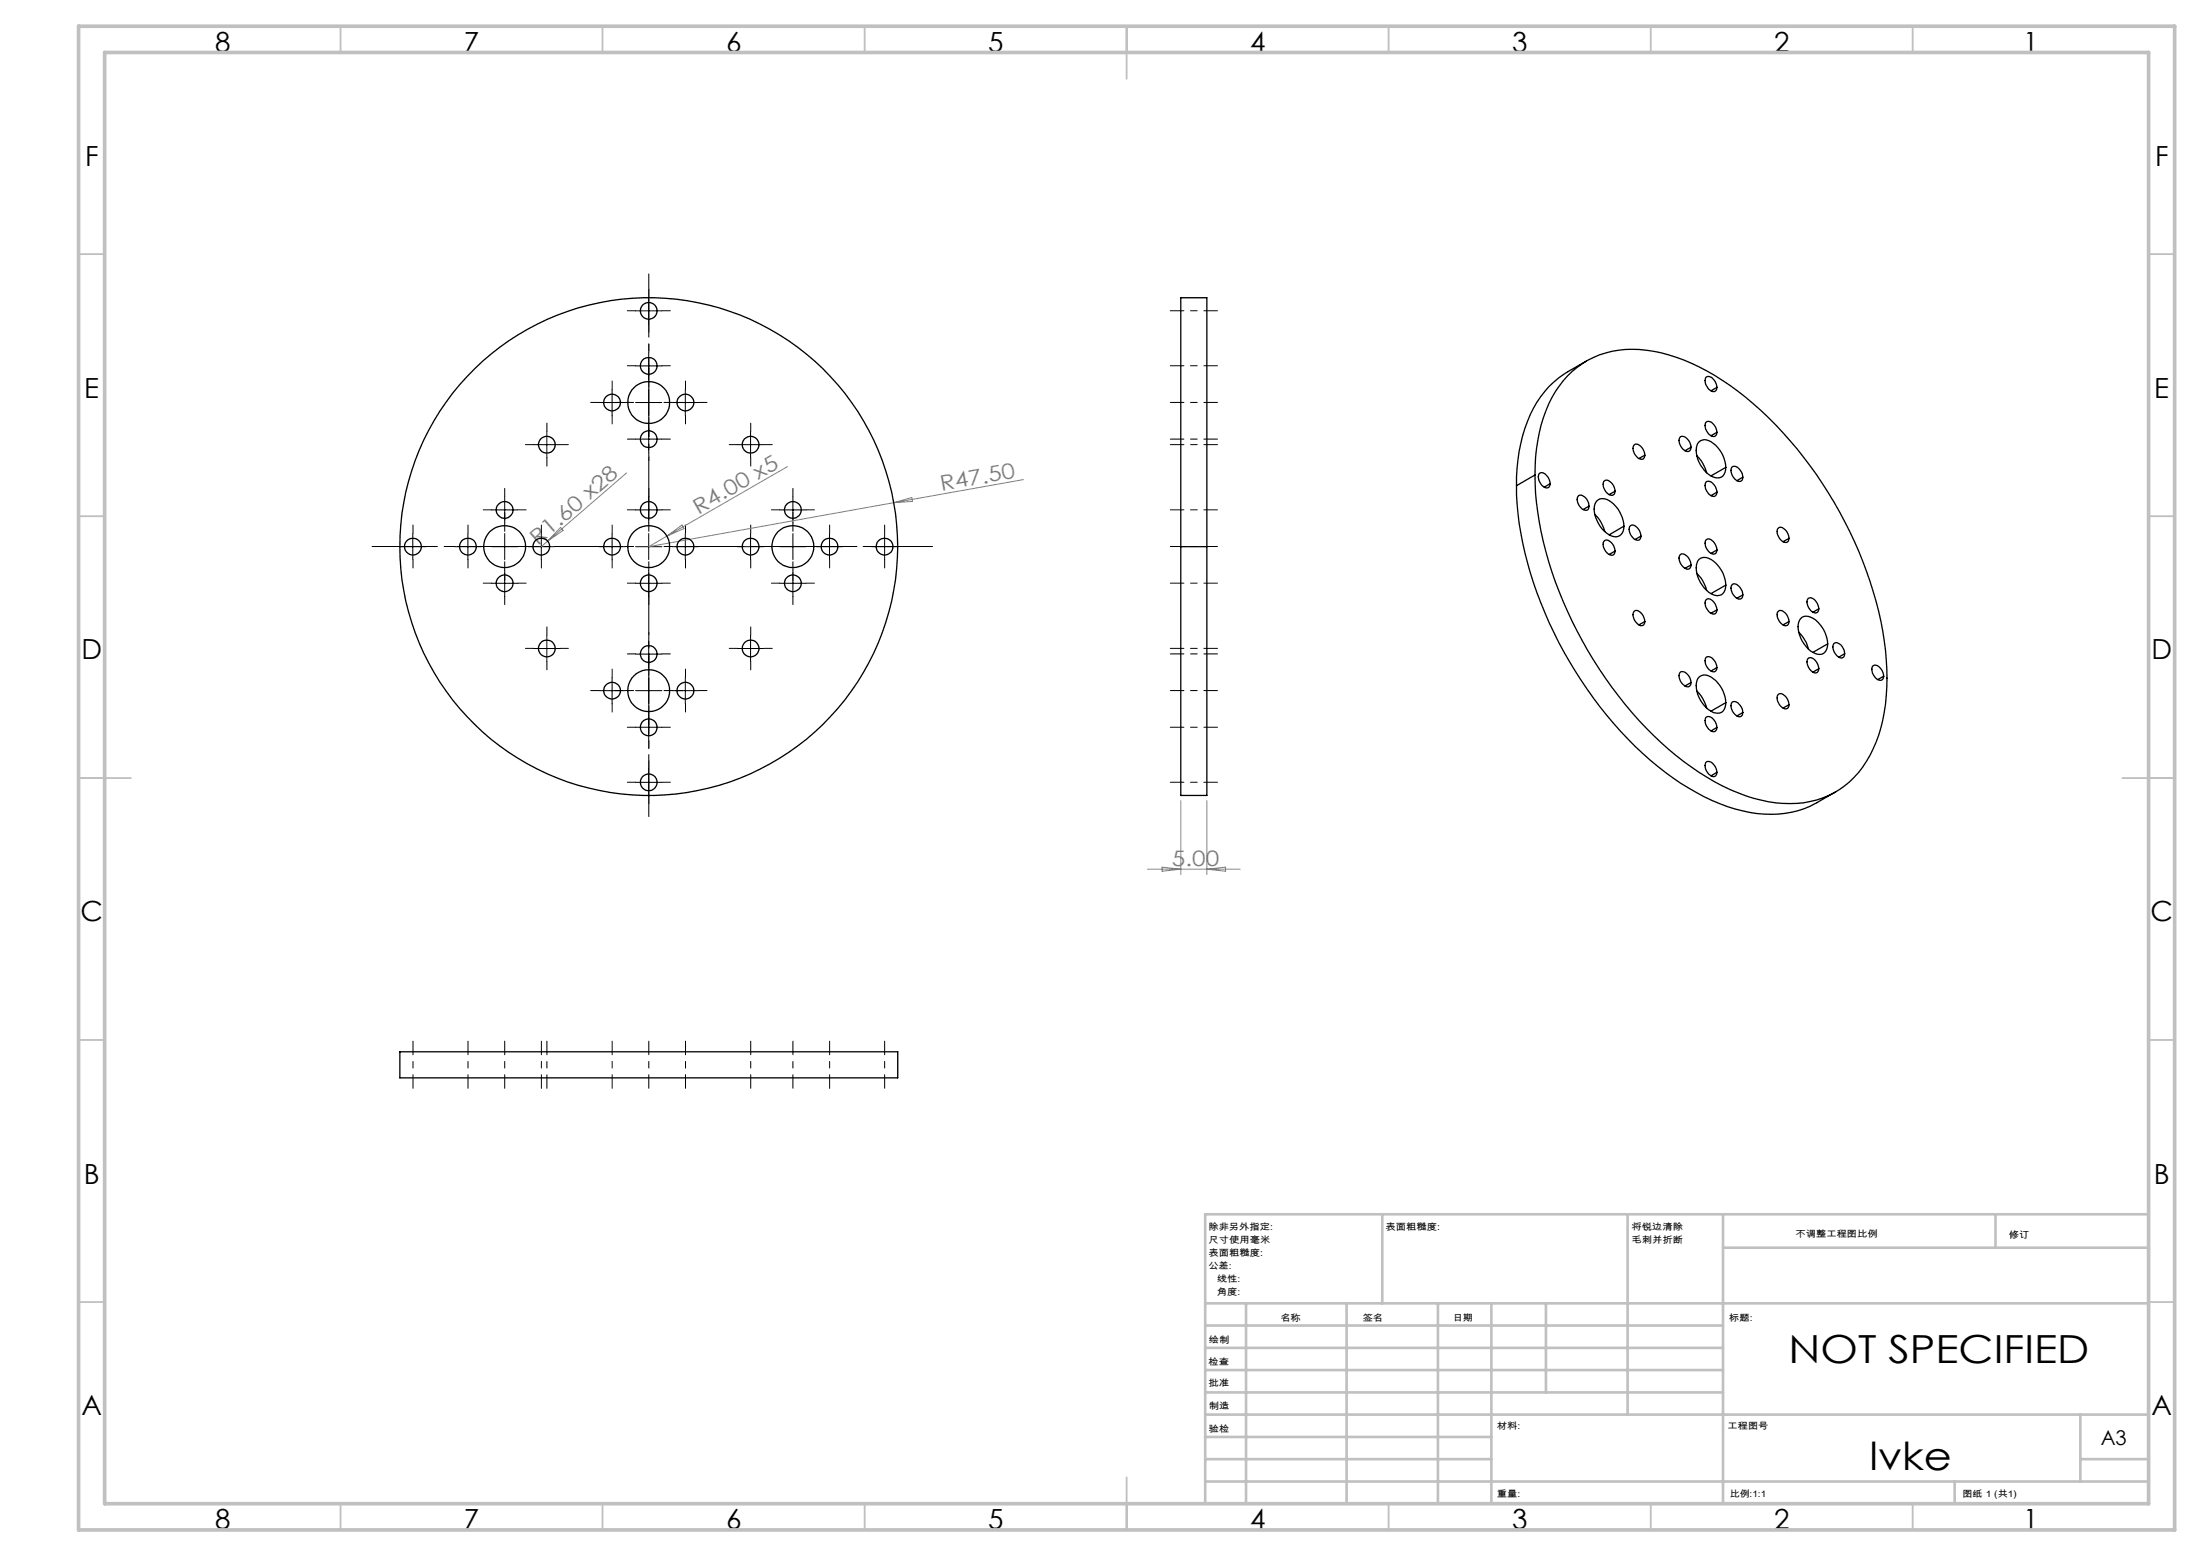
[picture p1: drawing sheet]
<svg xmlns="http://www.w3.org/2000/svg" width="420mm" height="297mm" viewBox="0 0 420 297" stroke-linecap="round" stroke-linejoin="round" font-family="sans-serif">
<g fill="none" stroke="#808080" stroke-width=".19">
<path d="M119.6 90.3l-15.1 13M150.2 89.1l-23 13.2M170.5 96l-46.7 8.3 3.4-2M170.5 96l3.5-1 .1 .7zM195.3 91.5l-24.8 4.5M103.8 102.8l.6 .3 .2 .4M104.5 103.3l-1.2 1M107 100.7l.5 .5-3 2.1zM127.2 102.3l2.9-2.1 .4 .7zM225.3 152.8v14.1M230.3 152.8v14.1M219 165.9h17.6"/>
<path d="M221.8 165.5l3.5 .4-3.5 .4zM230.3 165.9l3.6-.4v.8z"/>
</g>
<g fill="none" stroke="#000" stroke-width=".19" stroke-dasharray="15.2 1.3 1.3 1.3" stroke-dashoffset="12.6">
<path d="M232.3 59.3h-9M232.3 76.8h-9M232.3 69.8h-9M232.3 84.9h-9M232.3 97.3h-9M232.3 83.8h-9M232.3 104.3h-9M232.3 111.3h-9M232.3 123.8h-9M232.3 131.8h-9M232.3 124.8h-9M232.3 138.8h-9"/>
<path d="M232.3 149.3h-9M78.8 207.7v-9M89.3 207.7v-9M96.3 207.7v-9M103.3 207.7v-9M104.4 207.7v-9M116.8 207.7v-9M123.8 207.7v-9M130.8 207.7v-9M143.3 207.7v-9M151.3 207.7v-9M158.3 207.7v-9"/>
<path d="M168.8 207.7v-9"/>
</g>
<g fill="none" stroke="#000" stroke-width=".19" stroke-dasharray="15.2 1.3 1.3 1.3">
<path d="M121.3 59.3h-1.6M123.8 56.8v-1.6M126.3 59.3h1.6M114.3 76.8h-1.6M116.8 74.3v-1.6M116.8 79.3v1.6M118.8 76.8h-1.5M119.3 76.8h1.6M121.3 69.8h-1.6M123.8 71.8v-1.5M123.8 67.3v-1.6M123.8 72.3v1.6"/>
<path d="M123.8 61.8v1.6M126.3 69.8h1.6M128.3 76.8h-1.6M128.8 76.8h1.5M130.8 74.3v-1.6M130.8 79.3v1.6M133.3 76.8h1.6M93.8 97.3h-1.6M96.3 99.3v-1.5M96.3 94.8v-1.6M96.3 99.8v1.6M98.8 97.3h1.6"/>
<path d="M101.9 84.9h-1.6M104.4 82.4v-1.6M104.4 87.4v1.6M106.9 84.9h1.6M121.3 83.8h-1.6M121.3 97.3h-1.6M123.8 81.8v1.5M123.8 81.3v-1.6M123.8 86.3v1.6M123.8 94.8v-1.6M123.8 99.8v1.6M126.3 83.8h1.6"/>
<path d="M126.3 97.3h1.6M140.8 84.9h-1.6M143.3 82.4v-1.6M143.3 87.4v1.6M145.8 84.9h1.6M148.8 97.3h-1.6M151.3 99.3v-1.5M151.3 94.8v-1.6M151.3 99.8v1.6M153.8 97.3h1.6M76.3 104.3h-1.6M78.8 101.8v-1.6"/>
<path d="M78.8 106.8v1.6M81.3 104.3h1.6M86.8 104.3h-1.6M89.3 101.8v-1.6M89.3 106.8v1.6M91.3 104.3h-1.5M91.8 104.3h1.6M93.8 111.3h-1.6M96.3 109.3v1.5M96.3 108.8v-1.6M96.3 113.8v1.6M98.8 111.3h1.6"/>
<path d="M100.8 104.3h-1.6M101.3 104.3h1.5M103.3 101.8v-1.6M103.3 106.8v1.6M105.8 104.3h1.6M114.3 104.3h-1.6M116.8 101.8v-1.6M116.8 106.8v1.6M119.3 104.3h1.6M121.3 111.3h-1.6M123.8 108.8v-1.6M123.8 113.8v1.6"/>
<path d="M126.3 111.3h1.6M128.3 104.3h-1.6M130.8 101.8v-1.6M130.8 106.8v1.6M133.3 104.3h1.6M140.8 104.3h-1.6M143.3 101.8v-1.6M143.3 106.8v1.6M145.8 104.3h1.6M146.3 104.3h-1.5M148.8 111.3h-1.6M151.3 109.3v1.5"/>
<path d="M151.3 108.8v-1.6M151.3 113.8v1.6M153.8 111.3h1.6M155.8 104.3h-1.6M156.3 104.3h1.5M158.3 101.8v-1.6M158.3 106.8v1.6M160.8 104.3h1.6M166.3 104.3h-1.6M168.8 101.8v-1.6M168.8 106.8v1.6M171.3 104.3h1.6"/>
<path d="M101.9 123.8h-1.6M104.4 121.3v-1.6M104.4 126.3v1.6M106.9 123.8h1.6M114.3 131.8h-1.6M116.8 129.3v-1.6M116.8 134.3v1.6M118.8 131.8h-1.5M119.3 131.8h1.6M121.3 124.8h-1.6M121.3 138.8h-1.6M123.8 126.8v-1.5"/>
<path d="M123.8 136.8v1.5M123.8 122.3v-1.6M123.8 127.3v1.6M123.8 136.3v-1.6M126.3 124.8h1.6M126.3 138.8h1.6M128.3 131.8h-1.6M128.8 131.8h1.5M130.8 129.3v-1.6M130.8 134.3v1.6M133.3 131.8h1.6M140.8 123.8h-1.6"/>
<path d="M143.3 121.3v-1.6M143.3 126.3v1.6M145.8 123.8h1.6M121.3 149.3h-1.6M123.8 141.3v1.6M123.8 146.8v-1.6M123.8 151.8v1.6M126.3 149.3h1.6"/>
</g>
<path d="M123.8 99.3v-47" fill="none" stroke="#000" stroke-width=".19" stroke-dasharray="15.2 1.3 1.3 1.3" stroke-dashoffset="3.2"/>
<path d="M118.8 104.3h-47.8" fill="none" stroke="#000" stroke-width=".19" stroke-dasharray="15.2 1.3 1.3 1.3" stroke-dashoffset="2.8"/>
<path d="M123.8 109.3v46.6" fill="none" stroke="#000" stroke-width=".19" stroke-dasharray="15.2 1.3 1.3 1.3" stroke-dashoffset="3.4"/>
<path d="M128.8 104.3h49.2" fill="none" stroke="#000" stroke-width=".19" stroke-dasharray="15.2 1.3 1.3 1.3" stroke-dashoffset="2.1"/>
<g fill="none" stroke="#000" stroke-width=".19">
<path d="M121.3 59.3h5M123.8 56.8v5M114.3 76.8h5M116.8 74.3v5M121.3 76.8h5M121.3 69.8h5M123.8 67.3v5M123.8 74.3v5M128.3 76.8h5M130.8 74.3v5M93.8 97.3h5M96.3 94.8v5"/>
<path d="M101.8 84.9h5.1M104.4 82.4v5M121.3 83.8h5M121.3 97.3h5M123.8 81.3v5M123.8 94.8v5M140.7 84.9h5M143.2 82.4v5M148.8 97.3h5M151.3 94.8v5M76.3 104.3h5M78.8 101.8v5"/>
<path d="M86.8 104.3h5M89.3 101.8v5M93.8 104.3h5M93.8 111.3h5M96.3 101.8v5M96.3 108.8v5M100.8 104.3h5M103.3 101.8v5M114.3 104.3h5M116.8 101.8v5M121.3 104.3h5M121.3 111.3h5"/>
<path d="M123.8 101.8v5M123.8 108.8v5M128.3 104.3h5M130.8 101.8v5M140.7 104.3h5M143.2 101.8v5M148.8 104.3h5M148.8 111.3h5M151.3 101.8v5M151.3 108.8v5M155.8 104.3h5M158.3 101.8v5"/>
<path d="M166.3 104.3h5M168.8 101.8v5M101.8 123.8h5.1M104.4 121.3v5M114.3 131.8h5M116.8 129.3v5M121.3 131.8h5M121.3 124.8h5M121.3 138.8h5M123.8 122.3v5M123.8 129.3v5M123.8 136.3v5"/>
<path d="M128.3 131.8h5M130.8 129.3v5M140.7 123.8h5M143.2 121.3v5M121.3 149.3h5M123.8 146.8v5"/>
</g>
<g fill="none" stroke="#c0c0c0" stroke-width=".35">
<path d="M65 5v5M115 5v5M165 5v5M215 5v10M265 5v5M315 5v5M365 5v5M15 48.5h5M410 48.5h5M15 98.5h5M410 98.5h5M15 148.5h10"/>
<path d="M405 148.5h10M15 198.5h5M410 198.5h5M15 248.5h5M410 248.5h5M65 287v5M115 287v5M165 287v5M215 282v10M265 287v5M315 287v5M365 287v5"/>
</g>
<g fill="none" stroke="#c0c0c0" stroke-width=".5">
<path d="M263.8 231.8v17M310.6 231.8v38.2M328.8 231.8v55.2M328.8 238.2h81.2M380.8 231.8v6.4M410 231.8h-180v55.2M230 248.8h180M230 257.3h98.8M230 253h98.8M237.8 248.8v38.2M257 248.8v38.2M274.4 248.8v38.2"/>
<path d="M284.6 248.8v38.2M295 248.8v17M230 265.8h98.8M230 261.5h98.8M230 278.5h54.6M230 274.3h54.6M230 270h180M397 278.5h13M397 270v12.8M230 282.8h180M373 282.8v4.2"/>
</g>
<path d="M15 5h400v287h-400zM20 10h390v277h-390z" fill="none" stroke="#c0c0c0" stroke-width=".7"/>
<g fill="none" stroke="#000" stroke-width=".25">
<path d="M299.2 71.7a17.6 17.6 0 0 1 16.4-4.6 40.8 40.8 0 0 1 19 10 77.5 77.5 0 0 1 25 45.2 39 39 0 0 1-1.6 19.4 17.6 17.6 0 0 1-11.4 11 24.1 24.1 0 0 1-16.4-2 60 60 0 0 1-22.6-19.5 75.1 75.1 0 0 1-14.6-37 34.3 34.3 0 0 1 3.1-18.3 21.3 21.3 0 0 1 3.1-4.2zM302.8 68.9a22.2 22.2 0 0 0-8 5.8 27.1 27.1 0 0 0-5.4 16.3v1.7M325.5 72.1a1.03 1.03 0 0 1 1.6 .5l.5 1a.76 .76 0 0 1-.2 1 .76 .76 0 0 1-1-.1 2.12 2.12 0 0 1-.9-2.4zM327.6 73.9l-1.1 .7M289.4 92.7a65.1 65.1 0 0 0 7.1 28 74.1 74.1 0 0 0 22.7 27.8 34.8 34.8 0 0 0 17.5 6.9 17.8 17.8 0 0 0 10-2.2l3.5-2M292.9 90.7l-3.5 2M293.8 90.3a1.56 1.56 0 0 1 1.9 1.3l.1 .4a.76 .76 0 0 1-.2 1 .76 .76 0 0 1-1.1-.1 1.93 1.93 0 0 1-.7-2.6zM295.8 92.3l-1.1 .7M301.2 94.6a1.67 1.67 0 0 1 2 1.7 .77 .77 0 0 1-.2 1 .77 .77 0 0 1-1.1-.1 2.21 2.21 0 0 1-.8-2.4zM303.2 96.6l-1.1 .7M304.3 98.2a6.7 6.7 0 0 1 1.9 3.3M304.8 95.6a2.31 2.31 0 0 1 3.1 .6 5.7 5.7 0 0 1 1.8 5.2 1.68 1.68 0 0 1-2.6 .7 5.9 5.9 0 0 1-2.8-5.9z"/>
<path d="M306 91.9a.91 .91 0 0 1 1.4 .2 1.77 1.77 0 0 1 .5 2.3 1.54 1.54 0 0 1-1.9-1.3l-.1-.3zM308.2 93.8l-1.1 .6M311.9 84.9a1.57 1.57 0 0 1 1.8 1.3 1.01 1.01 0 0 1-.3 1.5 2.03 2.03 0 0 1-1.7-2.6zM313.9 86.9l-1.2 .6M320.7 83.4a1.71 1.71 0 0 1 2 1.7 .76 .76 0 0 1-.3 1 .76 .76 0 0 1-1-.2 1.97 1.97 0 0 1-.7-2.5zM322.7 85.4l-1.2 .6M323.8 87a6.7 6.7 0 0 1 1.8 3.2M324.2 84.3a1.92 1.92 0 0 1 2.7 .3 5.7 5.7 0 0 1 2.3 5.5 1.63 1.63 0 0 1-2.7 .7 5.7 5.7 0 0 1-2.7-5.8zM325.5 92.1a1.03 1.03 0 0 1 1.6 .5l.5 1a.76 .76 0 0 1-.2 1 .76 .76 0 0 1-1-.1 2.12 2.12 0 0 1-.9-2.4zM325.5 80.7a1.03 1.03 0 0 1 1.6 .5l.5 1a.76 .76 0 0 1-.2 1 .76 .76 0 0 1-1-.1 2.12 2.12 0 0 1-.9-2.4zM327.6 93.9l-1.1 .7M327.6 82.5l-1.1 .7"/>
<path d="M329.3 89.2l-2.8 1.6M330.6 89.1l.2-.1a2.08 2.08 0 0 1 1.7 2.6 .87 .87 0 0 1-1.5-.2 1.82 1.82 0 0 1-.4-2.3zM332.6 91.1l-1.2 .7M225.3 104.3v-47.5h5v47.5M225.3 104.3v47.5h5v-47.5M225.3 104.3h5M306.2 103.2a1.61 1.61 0 0 1 1.8 1.3 1.01 1.01 0 0 1-.3 1.5 2.03 2.03 0 0 1-1.7-2.6zM308.2 105.2l-1.1 .6M309.9 100.4l-2.8 1.7M311 100.5a.87 .87 0 0 1 1.4 .2 1.82 1.82 0 0 1 .4 2.3 1.56 1.56 0 0 1-1.8-1.3l-.1-.7zM311.9 116.6a1.56 1.56 0 0 1 1.8 1.4l.1 .3a.76 .76 0 0 1-.2 1 .76 .76 0 0 1-1-.1 2.03 2.03 0 0 1-.7-2.6zM313.1 102.3l-1.1 .7"/>
<path d="M313.9 118.6l-1.2 .7M320.7 105.8a1.62 1.62 0 0 1 1.8 1.3 .95 .95 0 0 1-.6 1.6 2.16 2.16 0 0 1-1.4-2.7zM322.7 107.8l-1.2 .7M323.8 109.4a6.7 6.7 0 0 1 1.8 3.3M324.2 106.8a2.02 2.02 0 0 1 2.7 .3 5.7 5.7 0 0 1 2.3 5.5 1.68 1.68 0 0 1-2.7 .7 5.8 5.8 0 0 1-2.7-5.8zM325.5 114.6a.87 .87 0 0 1 1.4 .2 1.82 1.82 0 0 1 .4 2.3 1.39 1.39 0 0 1-1.7-1l-.2-.7zM325.5 103.1a.87 .87 0 0 1 1.4 .2 1.82 1.82 0 0 1 .4 2.4l-.2 .1a2.08 2.08 0 0 1-1.6-2.7zM327.6 116.4l-1.1 .6M327.6 105l-1.1 .6M329.3 111.7l-2.8 1.6M330.6 111.5a1.62 1.62 0 0 1 1.9 1.4v.3a.77 .77 0 0 1-.2 1 .77 .77 0 0 1-1-.1 2.21 2.21 0 0 1-.9-2.4zM332.6 113.6l-1.2 .6"/>
<path d="M339.2 100.9a.87 .87 0 0 1 1.4 .2 1.82 1.82 0 0 1 .5 2.4 1.85 1.85 0 0 1-2-2zM339.2 116.8a.87 .87 0 0 1 1.4 .2 1.82 1.82 0 0 1 .5 2.3 1.61 1.61 0 0 1-1.9-1.3l-.1-.4zM341.4 118.6l-1.1 .7M341.4 102.8l-1.1 .6M343.6 118a1.8 1.8 0 0 1 2.3 0 5.8 5.8 0 0 1 2.7 5.8 1.63 1.63 0 0 1-2.7 .7 5.8 5.8 0 0 1-2.6-5.8zM345.1 114.2a1.56 1.56 0 0 1 1.8 1.3l.1 .4a.76 .76 0 0 1-.2 1 .76 .76 0 0 1-1-.1 2.03 2.03 0 0 1-.7-2.6zM347.1 116.2l-1.2 .7M320.7 128.3a1.71 1.71 0 0 1 2 1.7 .76 .76 0 0 1-.3 1 .76 .76 0 0 1-1-.2 1.97 1.97 0 0 1-.7-2.5zM322.7 130.3l-1.2 .6M323.8 131.9a6.7 6.7 0 0 1 1.8 3.2M324.2 129.3a1.92 1.92 0 0 1 2.7 .2 5.7 5.7 0 0 1 2.3 5.5 1.63 1.63 0 0 1-2.7 .7 5.7 5.7 0 0 1-2.7-5.8zM325.5 137a1.03 1.03 0 0 1 1.6 .5l.5 1a.76 .76 0 0 1-.2 1 .76 .76 0 0 1-1-.1 2.12 2.12 0 0 1-.9-2.4z"/>
<path d="M325.6 125.4a1.56 1.56 0 0 1 1.9 1.3l.1 .4a.76 .76 0 0 1-.2 1 .76 .76 0 0 1-1-.1 1.91 1.91 0 0 1-.8-2.6zM327.6 138.8l-1.1 .7M327.6 127.4l-1.1 .7M329.3 134.1l-2.8 1.6M330.6 134l.2-.1a2.08 2.08 0 0 1 1.7 2.6 .87 .87 0 0 1-1.5-.2 1.82 1.82 0 0 1-.4-2.3zM332.6 136l-1.2 .7M339.4 132.5a1.6 1.6 0 0 1 1.8 1.3l.1 .4a.76 .76 0 0 1-.2 1 .76 .76 0 0 1-1-.1 2.16 2.16 0 0 1-.9-2.4zM341.4 134.5l-1.1 .6M343.2 120.7a6.8 6.8 0 0 1 1.9 3.2M345.1 125.6a1.56 1.56 0 0 1 1.8 1.4l.1 .3a.81 .81 0 0 1-.4 1.1 .81 .81 0 0 1-1.1-.4 1.82 1.82 0 0 1-.4-2.4zM347.1 127.6l-1.2 .7M348.8 122.9l-2.9 1.6"/>
<path d="M350 122.8a1.61 1.61 0 0 1 1.9 1.3l.1 .4a.81 .81 0 0 1-.4 1.1 .81 .81 0 0 1-1.1-.5 1.82 1.82 0 0 1-.5-2.3zM352 124.8l-1.1 .6M357.3 127.2a1.03 1.03 0 0 1 1.7 .5l.3 .7a.91 .91 0 0 1-.6 1.5 2.2 2.2 0 0 1-1.4-2.7zM359.4 129.1l-1.1 .6M325.5 145.6a1.03 1.03 0 0 1 1.6 .5l.5 1a.76 .76 0 0 1-.2 1 .76 .76 0 0 1-1-.1 2.12 2.12 0 0 1-.9-2.4zM327.6 147.4l-1.1 .7M76.3 200.8h95v4.9h-95z"/>
<circle cx="123.8" cy="59.3" r="1.59"/>
<circle cx="116.8" cy="76.8" r="1.59"/>
<circle cx="123.8" cy="69.8" r="1.6"/>
<circle cx="123.8" cy="76.8" r="4"/>
<circle cx="130.8" cy="76.8" r="1.59"/>
<circle cx="96.3" cy="97.3" r="1.59"/>
<circle cx="104.3" cy="84.9" r="1.6"/>
<circle cx="123.8" cy="83.8" r="1.6"/>
<circle cx="123.8" cy="97.3" r="1.6"/>
<circle cx="143.2" cy="84.9" r="1.6"/>
<circle cx="151.3" cy="97.3" r="1.59"/>
<circle cx="78.8" cy="104.3" r="1.6"/>
<circle cx="89.3" cy="104.3" r="1.6"/>
<circle cx="96.3" cy="104.3" r="4"/>
<circle cx="96.3" cy="111.3" r="1.59"/>
<circle cx="103.3" cy="104.3" r="1.6"/>
<circle cx="116.8" cy="104.3" r="1.6"/>
<circle cx="123.8" cy="111.3" r="1.59"/>
<circle cx="123.8" cy="104.3" r="4"/>
<circle cx="123.8" cy="104.3" r="47.5"/>
<circle cx="130.8" cy="104.3" r="1.6"/>
<circle cx="143.2" cy="104.3" r="1.6"/>
<circle cx="151.3" cy="104.3" r="4"/>
<circle cx="151.3" cy="111.3" r="1.59"/>
<circle cx="158.3" cy="104.3" r="1.6"/>
<circle cx="168.8" cy="104.3" r="1.6"/>
<circle cx="104.3" cy="123.8" r="1.6"/>
<circle cx="116.8" cy="131.8" r="1.59"/>
<circle cx="123.8" cy="124.8" r="1.6"/>
<circle cx="123.8" cy="138.8" r="1.6"/>
<circle cx="123.8" cy="131.8" r="4"/>
<circle cx="130.8" cy="131.8" r="1.59"/>
<circle cx="143.2" cy="123.8" r="1.6"/>
<circle cx="123.8" cy="149.3" r="1.59"/>
</g>
<g font-size="7.4">
<text x="341.3" y="260.1">NOT SPECIFIED</text>
<text x="356.7" y="280.5">lvke</text>
</g>
<g font-size="5.3">
<text x="41" y="9.9">8</text>
<text x="88.5" y="9.9">7</text>
<text x="138.5" y="9.9">6</text>
<text x="188.5" y="9.9">5</text>
<text x="238.5" y="9.9">4</text>
<text x="288.5" y="9.9">3</text>
<text x="338.5" y="9.9">2</text>
<text x="386" y="9.9">1</text>
<text x="16.2" y="31.7">F</text>
<text x="411.2" y="31.7">F</text>
<text x="16.1" y="75.9">E</text>
<text x="411.1" y="75.9">E</text>
<text x="15.5" y="125.9">D</text>
<text x="410.5" y="125.9">D</text>
<text x="15.4" y="175.9">C</text>
<text x="410.4" y="175.9">C</text>
<text x="16" y="225.9">B</text>
<text x="411" y="225.9">B</text>
<text x="15.5" y="270.2">A</text>
<text x="410.5" y="270.2">A</text>
<text x="41" y="291.9">8</text>
<text x="88.5" y="291.9">7</text>
<text x="138.5" y="291.9">6</text>
<text x="188.5" y="291.9">5</text>
<text x="238.5" y="291.9">4</text>
<text x="288.5" y="291.9">3</text>
<text x="338.5" y="291.9">2</text>
<text x="386" y="291.9">1</text>
</g>
<g font-size="4.1" fill="#808080">
<text x="179.7" y="93.7" transform="rotate(-10 179.7 93.7)">R47.50</text>
<text x="133.3" y="98.2" transform="rotate(-30 133.3 98.2)">R4.00 x5</text>
<text x="102.6" y="104.1" transform="rotate(-41 102.6 104.1)">R1.60 x28</text>
<text x="223.6" y="165.3">5.00</text>
</g>
<text font-size="3.9" x="400.9" y="275.8">A3</text>
<g font-size="1.7">
<text x="230.6" y="234.8">除非另外指定:</text>
<text x="230.6" y="237.3">尺寸使用毫米</text>
<text x="230.6" y="239.8">表面粗糙度:</text>
<text x="264.4" y="234.8">表面粗糙度:</text>
<text x="311.3" y="234.7">将锐边清除</text>
<text x="311.3" y="237.2">毛刺并折断</text>
<text x="342.6" y="236.2">不调整工程图比例</text>
<text x="383.3" y="236.4">修订</text>
<text x="230.6" y="242.3">公差:</text>
<text x="232.2" y="244.8">线性:</text>
<text x="232.2" y="247.3">角度:</text>
<text x="230.7" y="256.3">绘制</text>
<text x="244.3" y="252.2">名称</text>
<text x="260" y="252.1">签名</text>
<text x="277.2" y="252.1">日期</text>
<text x="330" y="252.1">标题:</text>
<text x="230.6" y="260.5">检查</text>
<text x="230.6" y="264.5">批准</text>
<text x="230.7" y="269">制造</text>
<text x="230.7" y="273.3">验检</text>
<text x="285.6" y="272.7">材料:</text>
<text x="329.6" y="272.7">工程图号</text>
<text x="285.6" y="285.7">重量:</text>
<text x="330.1" y="285.8">比例:1:1</text>
<text x="374.5" y="285.8">图纸 1 (共1)</text>
</g>
</svg>
